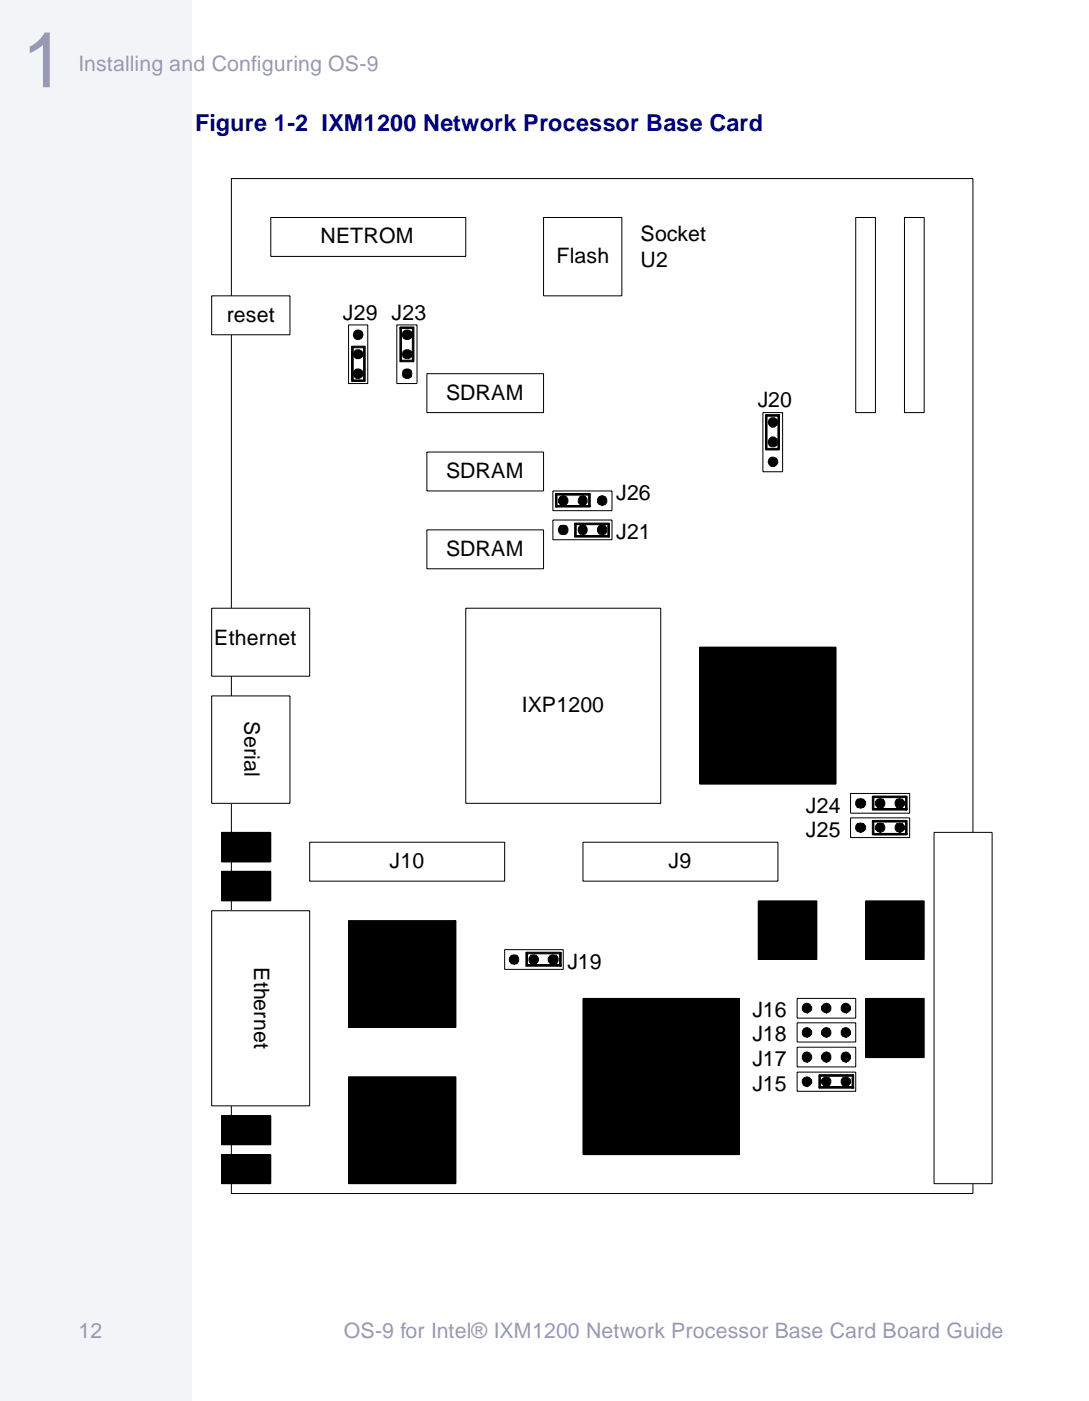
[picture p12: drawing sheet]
<svg xmlns="http://www.w3.org/2000/svg" width="178mm" height="229mm" viewBox="0 0 178 229" stroke-linecap="round" stroke-linejoin="round" font-family="sans-serif">
<path d="M-.1 -.1h31.3v228.7h-31.3z" fill="#f2f5f8"/>
<path d="M31.2 -.1v228.7" fill="none" stroke="#f2f5f8" stroke-width=".17"/>
<path d="M141.2 1.1h24.3v13.9h-24.3z" fill="#fff"/>
<path d="M37.8 29.1h121v165.6h-121zM44.2 35.5h31.8v6.3h-31.8zM88.7 35.5h12.8v12.8h-12.8z" fill="none" stroke="#000" stroke-width=".16"/>
<path d="M34.6 48.3h12.7v6.3h-12.7z" fill-rule="evenodd" fill="#fff"/>
<g fill="none" stroke="#000" stroke-width=".16">
<path d="M139.7 35.5h3.2v31.8h-3.2zM147.7 35.5h3.2v31.8h-3.2zM34.6 48.3h12.7v6.3h-12.7zM56.9 53h3.1v9.6h-3.1zM57.4 56.5h2.2v5.7h-2.2zM57.4 56.7h.3v5.5h-.1M57.7 54.6h.1M57.7 57.8h.1M59.4 56.7v5.4h.2M59.5 56.5v.2h-1.8M64.8 53h3.3v9.6h-3.3zM65.3 53.6h2"/>
<path d="M65.3 53.4h2.3v5.6h-2.3zM65.3 53.5h.2M65.5 53.4v5.5h-.2M65.5 53.4v.2M65.5 58.8h2v.2M65.7 57.8h.1M65.7 54.6h.1M65.8 54.1l.4-.2h.5l.5 .2v.5v.5l-.5 .3h-.5l-.4-.3-.1-.5zM67.6 53.5h-.3v5.3M57.4 62h2M57.4 62.1h.3M57.5 62.2h.1"/>
<path d="M57.5 62v.2M57.7 61h.1M65.7 61h.1M65.8 60.5l.4-.3h.5l.5 .3v.5v.5l-.5 .2h-.5l-.4-.2-.1-.5zM69.7 61h19v6.3h-19zM69.7 73.8h19v6.3h-19zM124.6 67.3h3.2v9.7h-3.2zM125 67.8l2 .1M125.1 67.7h2.2v5.7h-2.3v-5.7h.2M125.2 67.7v.2M125.2 67.7v5.6h-.2M125.2 73.2h2v.2"/>
<path d="M125.4 75.4h.1M125.4 72.1h.1M125.4 68.9h.1M127.3 67.7h-.3v5.5M69.7 86.5h19v6.3h-19zM76 99.2h31.9v31.9h-31.9zM90.3 80.1h9.6v3.2h-9.6zM90.3 84.8h9.6v3.3h-9.6zM90.7 80.5h5.7v2.2h-5.7zM90.7 82.6h.2M90.7 82.6l.1-.1h5.5v.2M90.9 80.5v.3h5.2"/>
<path d="M90.9 82.5v.2M90.9 80.8v1.9M91.5 85.8l.5-.1 .5 .1 .2 .4v.5l-.2 .4-.5 .1-.5-.1-.3-.4v-.5zM92 87.2h.1M92 82.5h.1M93.8 85.4h5.7v2.2h-.1h-5.6zM93.8 85.4h.3v2M95.2 87.2h.1M95.2 82.5h.1M96.4 80.7h-.3v1.8M97.8 85.8l.5-.1 .5 .1 .3 .4v.5l-.3 .4-.5 .1-.5-.1-.2-.4v-.5zM98.3 87.2h.1"/>
<path d="M98.3 82.5h.1M99.2 85.6l.1 2M99.2 87.5h.3M99.4 85.4v.2h-5.3M99.4 87.4v.2M99.5 87.4h-5.5v.2M50.6 137.4h31.8v6.4h-31.8zM95.2 137.4h31.8v6.4h-31.8zM138.9 129.5h9.6v3.2h-9.6zM138.9 133.4h9.6v3.3h-9.6zM140 134.4l.5-.1 .5 .1 .3 .4v.5l-.3 .3-.5 .2-.5-.2-.3-.3v-.5zM140 130.4l.5-.1 .5 .1 .3 .4v.5l-.3 .5h-.5h-.5l-.3-.5v-.5z"/>
<path d="M140.5 135.8h.1M140.5 131.8h.1M142.4 129.9h5.7v2.3h-5.7zM142.4 130.1h.3v1.8M142.4 134h.3v2M143.7 135.8h.1M143.7 131.8h.1M146.9 135.8h.1M146.9 131.8h.1M147.8 134.1v2.1h.2M147.8 130.1v2.1M147.8 136.1h.3"/>
<path d="M147.8 132.1h.3M148 131.9h.1M148 136.2h.1v-2.3h-5.7v2.3h5.6M148 129.9v.2h-5.3M148 131.9v.3M148 133.9v.2h-5.3M148 136v.2M148 131.9h-5.4v.3M148 131.9l.1 .1M148.1 136h-5.5v.2"/>
<circle cx="58.5" cy="57.8" r=".79"/>
<circle cx="58.5" cy="54.6" r=".8"/>
<circle cx="66.5" cy="57.8" r=".79"/>
<circle cx="58.5" cy="61" r=".8"/>
<circle cx="126.2" cy="75.4" r=".8"/>
<circle cx="126.2" cy="72.1" r=".8"/>
<circle cx="126.2" cy="68.9" r=".8"/>
<circle cx="91.9" cy="81.7" r=".8"/>
<circle cx="95.1" cy="81.7" r=".79"/>
<circle cx="95.1" cy="86.4" r=".79"/>
<circle cx="98.3" cy="81.7" r=".8"/>
<circle cx="143.7" cy="135" r=".79"/>
<circle cx="143.7" cy="131.1" r=".79"/>
<circle cx="146.9" cy="131.1" r=".79"/>
<circle cx="146.9" cy="135" r=".79"/>
</g>
<g fill="#000">
<path d="M57.4 56.5h2.1v.2h-1.8h-.3z" fill-rule="evenodd"/>
<path d="M65.3 53.4h.2v.1z" fill-rule="evenodd"/>
<path d="M65.3 53.4h.2v.2h-.2z" fill-rule="evenodd"/>
<path d="M65.5 53.4h2.1v.1l-2.1 .1z" fill-rule="evenodd"/>
<path d="M65.8 54.1l.4-.2h.5l.5 .2v.5v.5l-.5 .3h-.5l-.4-.3-.1-.5z" fill-rule="evenodd"/>
<path d="M67.3 53.5h.3v5.5l-.1-.2h-.2z" fill-rule="evenodd"/>
<path d="M65.3 58.9h.2v-.1h2v.2h-2.2z" fill-rule="evenodd"/>
<path d="M57.4 62l.1 .2z" fill-rule="evenodd"/>
<path d="M57.5 62h1.9l.2 .1v.1h-2.1z" fill-rule="evenodd"/>
<path d="M57.4 62.1l.3 .1h-.2z" fill-rule="evenodd"/>
<path d="M59.5 56.5h.1v5.6h-.2z" fill-rule="evenodd"/>
<path d="M65.8 60.5l.4-.3h.5l.5 .3v.5v.5l-.5 .2h-.5l-.4-.2-.1-.5z" fill-rule="evenodd"/>
<path d="M125 67.7h.2z" fill-rule="evenodd"/>
<path d="M125 67.7h.2v.2z" fill-rule="evenodd"/>
<path d="M125.2 67.7h2.1h-.3v.2h-1.8z" fill-rule="evenodd"/>
<path d="M127 67.7h.3v5.7l-.1-.2h-.2z" fill-rule="evenodd"/>
<path d="M125 73.3h.2v-.1h2v.2h-2.2z" fill-rule="evenodd"/>
<path d="M90.7 82.6l.2 .1z" fill-rule="evenodd"/>
<path d="M90.7 82.6l.2-.1v.2h-.2z" fill-rule="evenodd"/>
<path d="M90.9 80.5h5.5v.2l-5.5 .1z" fill-rule="evenodd"/>
<path d="M90.7 80.5h.2v.3v1.8h-.2z" fill-rule="evenodd"/>
<path d="M91.5 85.8l.5-.1 .5 .1 .2 .4v.5l-.2 .4-.5 .1-.5-.1-.3-.4v-.5z" fill-rule="evenodd"/>
<path d="M93.8 85.4h.3l-.1 2.2h-.2z" fill-rule="evenodd"/>
<path d="M96.1 80.7h.3v2l-.1-.2h-.2z" fill-rule="evenodd"/>
<path d="M97.8 85.8l.5-.1 .5 .1 .3 .4v.5l-.3 .4-.5 .1-.5-.1-.2-.4v-.5z" fill-rule="evenodd"/>
<path d="M99.4 87.4h.1l-.1 .2z" fill-rule="evenodd"/>
<path d="M93.8 85.4h5.6v.2h-5.3v-.2z" fill-rule="evenodd"/>
<path d="M99.2 87.5l.3 .1h-.2z" fill-rule="evenodd"/>
<path d="M99.4 85.4h.1v2.1h-.3v-1.9h.2z" fill-rule="evenodd"/>
<path d="M140 134.4l.5-.1 .5 .1 .3 .4v.5l-.3 .3-.5 .2-.5-.2-.3-.3v-.5z" fill-rule="evenodd"/>
<path d="M140 130.4l.5-.1 .5 .1 .3 .4v.5l-.3 .5h-.5h-.5l-.3-.5v-.5z" fill-rule="evenodd"/>
<path d="M142.4 134h.3l-.1 2.2h-.2z" fill-rule="evenodd"/>
<path d="M142.4 130.1h.3l-.1 2.1h-.2z" fill-rule="evenodd"/>
<path d="M143.3 134.4l.4-.1 .5 .1 .3 .4v.5l-.3 .3-.5 .2-.4-.2-.4-.3v-.5z" fill-rule="evenodd"/>
<path d="M143.3 130.4l.4-.1 .5 .1 .3 .4v.5l-.3 .5h-.5h-.4l-.4-.5v-.5z" fill-rule="evenodd"/>
<path d="M147.8 132.1l.3 .1z" fill-rule="evenodd"/>
<path d="M148 136h.1l-.1 .2z" fill-rule="evenodd"/>
<path d="M142.4 133.9h5.6v.2h-5.3l-.3-.1z" fill-rule="evenodd"/>
<path d="M148 131.9l.1 .3z" fill-rule="evenodd"/>
<path d="M142.4 129.9h5.6v.2h-5.3h-.3z" fill-rule="evenodd"/>
<path d="M147.8 136.1l.3 .1h-.1z" fill-rule="evenodd"/>
<path d="M148 133.9h.1v2.2h-.3v-2h.2z" fill-rule="evenodd"/>
<path d="M148 129.9h.1v2.2h-.3v-2h.2z" fill-rule="evenodd"/>
<circle cx="58.5" cy="57.8" r=".79"/>
<circle cx="58.5" cy="54.6" r=".8"/>
<circle cx="66.5" cy="57.8" r=".79"/>
<circle cx="58.5" cy="61" r=".8"/>
<circle cx="126.2" cy="75.4" r=".8"/>
<circle cx="126.2" cy="72.1" r=".8"/>
<circle cx="126.2" cy="68.9" r=".8"/>
<circle cx="91.9" cy="81.7" r=".8"/>
<circle cx="95.1" cy="81.7" r=".79"/>
<circle cx="95.2" cy="86.4" r=".79"/>
<circle cx="98.3" cy="81.7" r=".8"/>
<circle cx="146.9" cy="135" r=".79"/>
<circle cx="146.9" cy="131.1" r=".79"/>
</g>
<path d="M57.5 56.7v5.4M65.4 53.5v5.4M125.1 67.7v5.6M90.9 82.6h5.4M94 87.5h5.4M142.6 136.1h5.4M142.6 132.1h5.4" fill="none" stroke="#000" stroke-width=".25"/>
<path d="M152.5 135.8h9.5v57.3h-9.5z" fill-rule="evenodd" fill="#fff"/>
<g fill="none" stroke="#000" stroke-width=".16">
<path d="M114.2 105.6h22.3v22.3h-22.3zM152.5 135.8h9.5v57.3h-9.5zM56.9 150.2h17.5v17.5h-17.5zM82.4 155h9.6v3.2h-9.6zM83.9 157.3h.1M85.9 155.4h5.7v2.3h-5.7zM85.9 155.5h.2v1.9M86 157.7v-.3h5.5v.3M86.6 155.9l.5-.1 .5 .1 .3 .4v.5l-.3 .4-.5 .1-.5-.1-.2-.4v-.5zM87.1 157.3h.1M89.8 155.9l.5-.1 .6 .1 .2 .4v.5l-.2 .4-.6 .1-.5-.1-.3-.4v-.5zM90.3 157.3h.1"/>
<path d="M91.4 155.6v2.1M91.4 157.6h.2M91.5 155.4v.2h-5.4M91.5 157.5h.1M123.8 147h9.6v9.6h-9.6zM141.3 147h9.6v9.6h-9.6zM56.9 175.7h17.5v17.4h-17.5zM95.2 162.9h25.5v25.5h-25.5zM130.1 162.9h9.6v3.2h-9.6zM130.1 166.9h9.6v3.1h-9.6zM130.1 170.9h9.6v3.2h-9.6zM130.1 174.9h9.6v3.2h-9.6z"/>
<path d="M131.8 177.3h.1M131.8 173.3h.1M131.8 169.3h.1M131.8 165.3h.1M133.7 175.4h5.7v2.2h-5.7zM133.7 175.5h.3v1.8M134.9 177.3h.1M134.9 173.3h.1M134.9 169.3h.1M134.9 165.3h.1M138.1 177.3h.1M138.1 173.3h.1"/>
<path d="M138.1 169.3h.1M138.1 165.3h.1M139.1 175.6v2M139.1 177.5h.3M139.2 175.4v.2h-5.2M139.2 177.3v.3M139.4 177.4l-.1-.1h-5.5v.3M141.3 162.9h9.6v9.7h-9.6zM36.2 188.4h8v4.7h-8zM36.2 182h8v4.8h-8z"/>
<circle cx="83.9" cy="156.5" r=".79"/>
<circle cx="131.7" cy="172.5" r=".84"/>
<circle cx="131.7" cy="164.5" r=".8"/>
<circle cx="131.7" cy="168.5" r=".8"/>
<circle cx="131.8" cy="176.5" r=".81"/>
<circle cx="134.9" cy="172.5" r=".82"/>
<circle cx="134.9" cy="164.5" r=".79"/>
<circle cx="134.9" cy="168.5" r=".79"/>
<circle cx="134.9" cy="176.5" r=".79"/>
<circle cx="138.1" cy="172.5" r=".84"/>
<circle cx="138.1" cy="164.5" r=".8"/>
<circle cx="138.1" cy="168.5" r=".8"/>
<circle cx="138.1" cy="176.5" r=".81"/>
</g>
<g fill="#000">
<path d="M114.2 105.6h22.3v22.3h-22.3z" fill-rule="evenodd"/>
<path d="M83.5 155.9l.4-.1 .5 .1 .3 .4v.5l-.3 .4-.5 .1-.4-.1-.3-.4v-.5z" fill-rule="evenodd"/>
<path d="M85.9 155.5h.2v1.9h-.1v.3h-.1z" fill-rule="evenodd"/>
<path d="M89.8 155.9l.5-.1 .6 .1 .2 .4v.5l-.2 .4-.6 .1-.5-.1-.3-.4v-.5z" fill-rule="evenodd"/>
<path d="M91.4 157.6l.2 .1z" fill-rule="evenodd"/>
<path d="M91.5 157.4l.1 .3z" fill-rule="evenodd"/>
<path d="M85.9 155.4h5.6v.2h-5.4l-.2-.1z" fill-rule="evenodd"/>
<path d="M91.5 155.4h.1v2.2h-.2v-2h.1z" fill-rule="evenodd"/>
<path d="M123.8 147h9.6v9.6h-9.6z" fill-rule="evenodd"/>
<path d="M141.3 147h9.6v9.6h-9.6z" fill-rule="evenodd"/>
<path d="M56.9 150.2h17.5v17.5h-17.5z" fill-rule="evenodd"/>
<path d="M133.7 175.5h.3v1.8h-.2v.3h-.1z" fill-rule="evenodd"/>
<path d="M139.1 177.5l.3 .1z" fill-rule="evenodd"/>
<path d="M139.2 177.3l.2 .1v.2h-.2z" fill-rule="evenodd"/>
<path d="M133.7 175.4h5.5v.2h-5.2l-.3-.1z" fill-rule="evenodd"/>
<path d="M139.2 175.4h.2v2.1h-.3z" fill-rule="evenodd"/>
<path d="M141.3 162.9h9.6v9.7h-9.6z" fill-rule="evenodd"/>
<path d="M36.2 188.4h8v4.7h-8z" fill-rule="evenodd"/>
<path d="M36.2 182h8v4.8h-8z" fill-rule="evenodd"/>
<path d="M56.9 175.7h17.5v17.4h-17.5z" fill-rule="evenodd"/>
<path d="M95.2 162.9h25.5v25.5h-25.5z" fill-rule="evenodd"/>
<circle cx="87.1" cy="156.5" r=".79"/>
<circle cx="131.7" cy="176.5" r=".79"/>
<circle cx="131.7" cy="168.5" r=".79"/>
<circle cx="131.7" cy="164.5" r=".79"/>
<circle cx="131.8" cy="172.5" r=".82"/>
<circle cx="134.9" cy="176.5" r=".81"/>
<circle cx="134.9" cy="164.5" r=".8"/>
<circle cx="134.9" cy="168.5" r=".8"/>
<circle cx="134.9" cy="172.5" r=".84"/>
<circle cx="138.1" cy="176.5" r=".79"/>
<circle cx="138.1" cy="164.5" r=".79"/>
<circle cx="138.1" cy="168.5" r=".79"/>
<circle cx="138.1" cy="172.5" r=".82"/>
</g>
<path d="M86 157.5h5.5M133.8 177.4h5.4" fill="none" stroke="#000" stroke-width=".25"/>
<path d="M34.6 148.6h16v31.8h-16z" fill-rule="evenodd" fill="#fff"/>
<path d="M36.2 135.8h8v4.8h-8zM34.6 148.6h16v31.8h-16zM36.2 142.2h8v4.8h-8z" fill="none" stroke="#000" stroke-width=".16"/>
<g fill="#000">
<path d="M36.2 142.2h8v4.8h-8z" fill-rule="evenodd"/>
<path d="M36.2 135.8h8v4.8h-8z" fill-rule="evenodd"/>
</g>
<path d="M34.6 113.6h12.7v17.5h-12.7z" fill-rule="evenodd" fill="#fff"/>
<path d="M34.6 113.6h12.7v17.5h-12.7z" fill="none" stroke="#000" stroke-width=".16"/>
<path d="M34.6 99.2h16v11.1h-16z" fill-rule="evenodd" fill="#fff"/>
<path d="M34.6 99.2h16v11.1h-16z" fill="none" stroke="#000" stroke-width=".16"/>
<text font-size="12.7" fill="#969ab5" x="3.6" y="14.2">1</text>
<text font-size="3.8" fill="#000083" x="31.8" y="21.3">Figure 1-2 IXM1200 Network Processor Base Card</text>
<g font-size="3.5" fill="#969ab5">
<text x="12.8" y="11.5">Installing and Configuring OS-9</text>
<text x="12.8" y="218.4">12</text>
<text x="56.2" y="218.4">OS-9 for Intel® IXM1200 Network Processor Base Card Board Guide</text>
</g>
<g font-size="3.5">
<text x="52.3" y="39.7">NETROM</text>
<text x="104.6" y="39.4">Socket</text>
<text x="90.9" y="42.9">Flash</text>
<text x="104.6" y="43.6">U2</text>
<text x="37" y="52.5">reset</text>
<text x="56" y="52.2">J29 J23</text>
<text x="72.8" y="65.2">SDRAM</text>
<text x="123.7" y="66.5">J20</text>
<text x="72.8" y="78">SDRAM</text>
<text x="100.6" y="81.6">J26</text>
<text x="100.6" y="88">J21</text>
<text x="72.8" y="90.7">SDRAM</text>
<text x="35" y="105.2">Ethernet</text>
<text x="39.9" y="117.7" transform="rotate(90 39.9 117.7)">Serial</text>
<text x="85.2" y="116.2">IXP1200</text>
<text x="131.6" y="136.6">J25</text>
<text x="131.6" y="132.6">J24</text>
<text x="63.6" y="141.7">J10</text>
<text x="109.1" y="141.7">J9</text>
<text x="41.5" y="157.8" transform="rotate(90 41.5 157.8)">Ethernet</text>
<text x="92.6" y="158.1">J19</text>
<text x="122.9" y="166">J16</text>
<text x="122.9" y="169.9">J18</text>
<text x="122.9" y="178">J15</text>
<text x="122.9" y="174">J17</text>
</g>
</svg>
